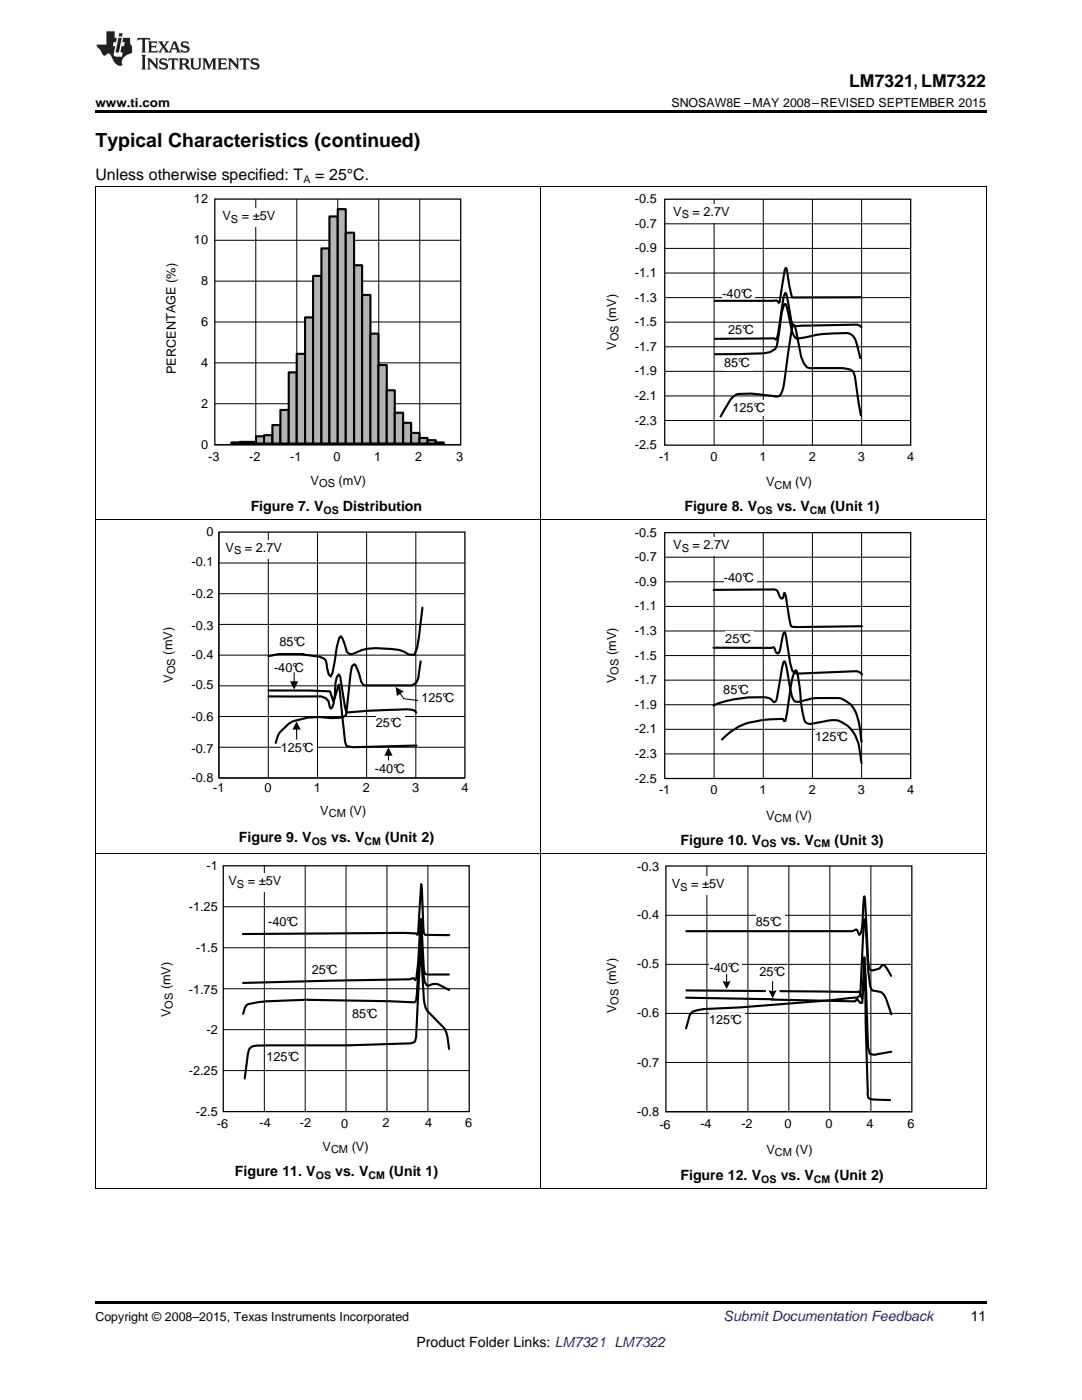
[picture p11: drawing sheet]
<svg xmlns="http://www.w3.org/2000/svg" width="216mm" height="279mm" viewBox="0 0 216 279" stroke-linecap="round" stroke-linejoin="round" font-family="sans-serif">
<path d="M19 259.7h177.8v.5h-177.8z" fill="#000"/>
<path d="M19.1 170.3v67M107.9 170.3v67M141 172.8v49.1M149.2 172.8v49.1M157.4 172.8v49.1M165.6 172.8v49.1M173.8 172.8v49.1M196.8 170.3v67M19 237.2h177.8M132.9 221.8h49" fill="none" stroke="#000" stroke-width=".2"/>
<path d="M136.9 199.1l17.3 .3M136.9 185.8h33.1l.8-.3 .2 .1 .5 .9a4.2 4.2 0 0 0 .6-2.7l.4-4.9 .7 12.8 .2 1.3 .3 .6a2.24 2.24 0 0 0 2.4-1h.3l.2 .2 1.2 2M137 197.7l33.7 .3 .8-.1 .6 1.4 .4-4.8 .7 24.5 .4 .3 .7 .1 3.3 .2M154 199.5l16.7 .3 .3-.5 .6 .8h.5l.4-9.1 .2 4.2 .5 13.9 .4 1.2 .8 .2 3.5-.6M177.9 202.4l-1-2.8a2.04 2.04 0 0 0-1.7-1.7l-1.2-.2-.4-.9-.4-3.2-.5-9-.2-1.1-.8 14.4-.1 .7-.6 .5a442.2 442.2 0 0 1-30.5 2.3l-2.3 .5-.5 .6-.8 2.7" fill="none" stroke="#000" stroke-width=".42"/>
<path d="M132.9 172.8h49v49.1h-49z" fill="none" stroke="#000" stroke-width=".25"/>
<g fill="#fff">
<path d="M151.5 192.5h5.7v3.1h-5.7z" fill-rule="evenodd"/>
<path d="M153 197.6h2.4v.8h-2.4z" fill-rule="evenodd"/>
</g>
<path d="M153 197.6h2.4v.8h-2.4z" fill="none" stroke="#fff" stroke-width=".3"/>
<path d="M154.2 195.9v2.1" fill="none" stroke="#000" stroke-width=".21"/>
<path d="M153.3 197.6a1.84 1.84 0 0 0 1.7 0l-.8 1.6z" fill-rule="evenodd" fill="#000"/>
<path d="M134 174.9h10.6v3.6h-10.6z" fill-rule="evenodd" fill="#fff"/>
<path d="M132.9 192.5h49M132.9 182.7h49M132.9 212h49M132.9 202.2h49" fill="none" stroke="#000" stroke-width=".2"/>
<g fill="#fff">
<path d="M150.8 182.5h5.7v3.1h-5.7z" fill-rule="evenodd"/>
<path d="M141.5 202.2h7.1v3h-7.1z" fill-rule="evenodd"/>
<path d="M141.6 191.7h6.5v3.1h-6.5z" fill-rule="evenodd"/>
</g>
<path d="M145 194.4v1.7" fill="none" stroke="#000" stroke-width=".21"/>
<path d="M144.2 195.7a1.84 1.84 0 0 0 1.6 0l-.8 1.7z" fill-rule="evenodd" fill="#000"/>
<path d="M48.4 186.4l32.4-.2 2.3 .1 .1 .2h.2l.6-10.1 .6 9.8 .2 .4h4.8M89.6 194.5h-4.3l-.5-.1-.2-.9-.6-10.1-.1 1-.4 7.6-.4 3.3-.2 .3-.4-.4-.7 .2-33.3 .8M89.6 197.6l-1.4-.8a2.3 2.3 0 0 0-2.7 0l-.3-.1-.4-.6-.3-1.3-.5-8.3-.8 12-.3 1.5-22-.5-7.8 .3-3.5 .6-.4 .2-.4 .6-.3 1.1M89.6 209.3a6.4 6.4 0 0 0-1.3-4.4l-3-3.1-.4-.6-.3-1.9-.6-9.4-.4 6-.6 11-.2 .9-.3 .3-.6 .1-12.5 .4-18.2 .1a1.57 1.57 0 0 0-1.7 1.7l-.7 4.8" fill="none" stroke="#000" stroke-width=".42"/>
<path d="M44.6 172.8h49v49h-49z" fill="none" stroke="#000" stroke-width=".25"/>
<path d="M52.7 172.8v49M60.9 172.8v49M69 172.8v49M77.2 172.8v49M85.4 172.8v49" fill="none" stroke="#000" stroke-width=".2"/>
<path d="M45.6 174.3h10.5v3.6h-10.5z" fill-rule="evenodd" fill="#fff"/>
<path d="M44.6 197.3h49M44.6 189.1h49M44.6 181h49M44.6 205.5h49M44.6 213.7h49" fill="none" stroke="#000" stroke-width=".2"/>
<g fill="#fff">
<path d="M53.5 182.4h6.5v3.1h-6.5z" fill-rule="evenodd"/>
<path d="M62.2 192.1h5.7v3.1h-5.7z" fill-rule="evenodd"/>
<path d="M70.2 200.9h5.7v3h-5.7z" fill-rule="evenodd"/>
<path d="M53.2 209.4h7.1v3.1h-7.1z" fill-rule="evenodd"/>
</g>
<g fill="none" stroke="#000" stroke-width=".2">
<path d="M19.1 103.8v66.5M107.9 103.8v66.5M132.6 116.1h49.1M132.6 111.2h49.1M142.5 106.3v49.1M152.3 106.3v49.1M162.1 106.3v49.1M171.9 106.3v49.1M196.8 103.8v66.5M132.6 135.7h49.1M132.6 130.8h49.1M132.6 125.9h49.1"/>
<path d="M132.6 121h49.1M132.6 150.5h49.1M132.6 145.6h49.1M132.6 140.6h49.1M19 170.3h177.8"/>
</g>
<path d="M132.6 106.3h49.1v49.1h-49.1z" fill="none" stroke="#000" stroke-width=".25"/>
<g fill="#fff">
<path d="M144.5 113.9h6.5v3h-6.5z" fill-rule="evenodd"/>
<path d="M144.7 126h5.7v3.1h-5.7z" fill-rule="evenodd"/>
<path d="M144.3 136.2h5.7v3h-5.7z" fill-rule="evenodd"/>
<path d="M162.7 145.5h7.1v3h-7.1z" fill-rule="evenodd"/>
<path d="M134.3 107.3h11.3v3.6h-11.3z" fill-rule="evenodd"/>
</g>
<path d="M142.4 117.7l12.1-.1a.78 .78 0 0 1 .8 .7l.6 1.1 .3-.1 .3-1a3.2 3.2 0 0 1 .5 2.1l.7 4.3 .4 .4 13.9-.1M53.6 137.8l12.3 .2 .6 2 1.1-3.4 1.3 11.4 .2 .9 1.3 .2 12.7-.3M53.6 139h10.5l.9 .3 .5 .6 .5 1.5 .3-.2 .2-.7 .3-1.7 .1-2.5 .3-1.2 .4-.5 .3 .5 1.2 7.1 1.1-.1a118.3 118.3 0 0 1 12-.5l.5 .2 .3 .4M60.6 130.5h-5l-2 .5M83.9 132l-.5 3.4-.4 .9-.8 .5h-9.6l-.5-.7-.5-1.8-.6-1.5-.3-.2-.5 .4-.3 1.5-.8 8.1-.6 .5-2.5 .2a12.9 12.9 0 0 0-8.4 1.1l-1.8 1.8-.8 2.1M84.3 121.3l-1.1 8-.5 1.4-1.2-.1-.9-.6a17.7 17.7 0 0 0-8.4-.3l-1.9 .8h-.5l-.6-.4-.8-2.6-.4-.5-.3 .3-.5 1.9-.8 5.1-.4 .7-.4-.4-.4-1.4a1.74 1.74 0 0 0-1.5-2.2l-3.4-.4M142.4 129.3h11.5l.4-.1 .4 .6a.59 .59 0 0 0 .6 .6 3.5 3.5 0 0 0 .7-2.4l.2-1.2 .2-.5 .2-.1 1 6.1 .5 1.5 .7 .6 12.1-.4 .7 .2 .4 .4M142.4 140.8a22.1 22.1 0 0 1 11-1.5l.4 .2 .6 .6h.3l.2-.3 1.1-6.3 .3-1.2 .2-.3 .3 .5 .2 .9 .7 4a3.4 3.4 0 0 0 1 2.6h.9a13.7 13.7 0 0 1 6-.7 4.6 4.6 0 0 1 5.3 3.3l.5 1.6 .5 3.8M144.1 147.6a11.7 11.7 0 0 1 8-3.9l4-.2 .4 .4 .2-.1 1.1-7.1a5.2 5.2 0 0 1 1-2.9h.1a13.2 13.2 0 0 1 .8 4.5l.1 1.8 .7 3.6a1.16 1.16 0 0 0 1.2 .8 18.4 18.4 0 0 1 5-.8 6.1 6.1 0 0 1 4.7 5.2l.5 3.4" fill="none" stroke="#000" stroke-width=".42"/>
<path d="M43.7 106.2h49.1v49.1h-49.1z" fill="none" stroke="#000" stroke-width=".25"/>
<path d="M43.7 106.2v49.1" fill="none" stroke="#000" stroke-width=".2"/>
<g fill="#fff">
<path d="M55.8 126.6h5.6v3.1h-5.6z" fill-rule="evenodd"/>
<path d="M74.8 152h6.5v3.1h-6.5z" fill-rule="evenodd"/>
</g>
<path d="M59.2 145.4v2.1" fill="none" stroke="#000" stroke-width=".21"/>
<path d="M59.2 144l.8 1.6h-1.6z" fill="#000"/>
<path d="M54.7 131.8h6.5v3h-6.5z" fill-rule="evenodd" fill="#fff"/>
<path d="M58.7 134.2v2M77.5 150.6v1.1" fill="none" stroke="#000" stroke-width=".21"/>
<path d="M57.9 136h1.6l-.8 1.6zM77.5 149.2l.8 1.6h-1.6z" fill="#000"/>
<path d="M84.1 137.8h7.1v3h-7.1z" fill-rule="evenodd" fill="#fff"/>
<path d="M79.8 138.3l.8 1.1 2.8 .4" fill="none" stroke="#000" stroke-width=".21"/>
<path d="M78.9 137.1l1.7 .9-1.4 .9z" fill="#000"/>
<path d="M43.7 118.5h49.1M43.7 112.4h49.1M53.5 106.2v49.1M63.3 106.2v49.1M73.2 106.2v49.1M83 106.2v49.1M43.7 136.9h49.1M43.7 130.7h49.1M43.7 124.6h49.1M43.7 155.3h49.1M43.7 149.1h49.1M43.7 143h49.1" fill="none" stroke="#000" stroke-width=".2"/>
<g fill="#fff">
<path d="M75 142.7h5.7v3.1h-5.7z" fill-rule="evenodd"/>
<path d="M56 147.7h7.1v3.1h-7.1z" fill-rule="evenodd"/>
<path d="M45 107.8h11.3v3.6h-11.3z" fill-rule="evenodd"/>
</g>
<g fill="none" stroke="#000" stroke-width=".2">
<path d="M19.1 37.2v66.6M51 39.7v49.1M59.2 39.7v49.1M67.4 39.7v49.1M75.6 39.7v49.1M83.8 39.7v49.1M107.9 37.2v66.6M196.8 37.2v66.6M42.9 56.1h49M42.9 48h49M42.9 72.4h49M42.9 64.3h49"/>
<path d="M42.9 88.7h49M42.9 80.6h49M19 103.7h177.8"/>
</g>
<path d="M42.9 39.7h49v49.1h-49z" fill="none" stroke="#000" stroke-width=".25"/>
<path d="M46.2 88.3h1.6v.2h-1.6z" fill-rule="evenodd" fill="#b3b3b3"/>
<path d="M46.2 88.3h1.6v.2h-1.6z" fill="none" stroke="#000" stroke-width=".42"/>
<path d="M47.8 88.2h1.6v.3h-1.6z" fill-rule="evenodd" fill="#b3b3b3"/>
<path d="M47.8 88.2h1.6v.3h-1.6z" fill="none" stroke="#000" stroke-width=".42"/>
<path d="M49.4 88.2h1.7v.3h-1.7z" fill-rule="evenodd" fill="#b3b3b3"/>
<path d="M49.4 88.2h1.7v.3h-1.7z" fill="none" stroke="#000" stroke-width=".42"/>
<path d="M51.1 87.1h1.6v1.4h-1.6z" fill-rule="evenodd" fill="#b3b3b3"/>
<path d="M51.1 87.1h1.6v1.4h-1.6z" fill="none" stroke="#000" stroke-width=".42"/>
<path d="M52.7 86.8h1.7v1.7h-1.7z" fill-rule="evenodd" fill="#b3b3b3"/>
<path d="M52.7 86.8h1.7v1.7h-1.7z" fill="none" stroke="#000" stroke-width=".42"/>
<path d="M54.4 84.8h1.6v3.7h-1.6z" fill-rule="evenodd" fill="#b3b3b3"/>
<path d="M54.4 84.8h1.6v3.7h-1.6z" fill="none" stroke="#000" stroke-width=".42"/>
<path d="M56 81.8h1.6v6.7h-1.6z" fill-rule="evenodd" fill="#b3b3b3"/>
<path d="M56 81.8h1.6v6.7h-1.6z" fill="none" stroke="#000" stroke-width=".42"/>
<path d="M57.6 74.3h1.6v14.2h-1.6z" fill-rule="evenodd" fill="#b3b3b3"/>
<path d="M57.6 74.3h1.6v14.2h-1.6z" fill="none" stroke="#000" stroke-width=".42"/>
<path d="M59.2 70.6h1.7v17.9h-1.7z" fill-rule="evenodd" fill="#b3b3b3"/>
<path d="M59.2 70.6h1.7v17.9h-1.7z" fill="none" stroke="#000" stroke-width=".42"/>
<path d="M60.9 63.3h1.6v25.2h-1.6z" fill-rule="evenodd" fill="#b3b3b3"/>
<path d="M60.9 63.3h1.6v25.2h-1.6z" fill="none" stroke="#000" stroke-width=".42"/>
<path d="M62.5 55.1h1.6v33.4h-1.6z" fill-rule="evenodd" fill="#b3b3b3"/>
<path d="M62.5 55.1h1.6v33.4h-1.6z" fill="none" stroke="#000" stroke-width=".42"/>
<path d="M64.1 49.6h1.6v38.9h-1.6z" fill-rule="evenodd" fill="#b3b3b3"/>
<path d="M64.1 49.6h1.6v38.9h-1.6z" fill="none" stroke="#000" stroke-width=".42"/>
<path d="M65.7 43.2h1.7v45.3h-1.7z" fill-rule="evenodd" fill="#b3b3b3"/>
<path d="M65.7 43.2h1.7v45.3h-1.7z" fill="none" stroke="#000" stroke-width=".42"/>
<path d="M67.4 41.7h1.6v46.8h-1.6z" fill-rule="evenodd" fill="#b3b3b3"/>
<path d="M67.4 41.7h1.6v46.8h-1.6z" fill="none" stroke="#000" stroke-width=".42"/>
<path d="M69 46.4h1.7v42.1h-1.7z" fill-rule="evenodd" fill="#b3b3b3"/>
<path d="M69 46.4h1.7v42.1h-1.7z" fill="none" stroke="#000" stroke-width=".42"/>
<path d="M70.7 52.9h1.6v35.6h-1.6z" fill-rule="evenodd" fill="#b3b3b3"/>
<path d="M70.7 52.9h1.6v35.6h-1.6z" fill="none" stroke="#000" stroke-width=".42"/>
<path d="M72.3 58.9h1.6v29.6h-1.6z" fill-rule="evenodd" fill="#b3b3b3"/>
<path d="M72.3 58.9h1.6v29.6h-1.6z" fill="none" stroke="#000" stroke-width=".42"/>
<path d="M73.9 66.6h1.6v21.9h-1.6z" fill-rule="evenodd" fill="#b3b3b3"/>
<path d="M73.9 66.6h1.6v21.9h-1.6z" fill="none" stroke="#000" stroke-width=".42"/>
<path d="M75.5 72.9h1.7v15.6h-1.7z" fill-rule="evenodd" fill="#b3b3b3"/>
<path d="M75.5 72.9h1.7v15.6h-1.7z" fill="none" stroke="#000" stroke-width=".42"/>
<path d="M77.2 77.9h1.6v10.6h-1.6z" fill-rule="evenodd" fill="#b3b3b3"/>
<path d="M77.2 77.9h1.6v10.6h-1.6z" fill="none" stroke="#000" stroke-width=".42"/>
<path d="M78.8 82.4h1.6v6.1h-1.6z" fill-rule="evenodd" fill="#b3b3b3"/>
<path d="M78.8 82.4h1.6v6.1h-1.6z" fill="none" stroke="#000" stroke-width=".42"/>
<path d="M80.4 84.4h1.6v4.1h-1.6z" fill-rule="evenodd" fill="#b3b3b3"/>
<path d="M80.4 84.4h1.6v4.1h-1.6z" fill="none" stroke="#000" stroke-width=".42"/>
<path d="M82 86.4h1.7v2.1h-1.7z" fill-rule="evenodd" fill="#b3b3b3"/>
<path d="M82 86.4h1.7v2.1h-1.7z" fill="none" stroke="#000" stroke-width=".42"/>
<path d="M83.7 87.4h1.6v1.1h-1.6z" fill-rule="evenodd" fill="#b3b3b3"/>
<path d="M83.7 87.4h1.6v1.1h-1.6z" fill="none" stroke="#000" stroke-width=".42"/>
<path d="M85.3 87.9h1.7v.6h-1.7z" fill-rule="evenodd" fill="#b3b3b3"/>
<path d="M85.3 87.9h1.7v.6h-1.7z" fill="none" stroke="#000" stroke-width=".42"/>
<path d="M87 88.3h1.6v.2h-1.6z" fill-rule="evenodd" fill="#b3b3b3"/>
<path d="M87 88.3h1.6v.2h-1.6z" fill="none" stroke="#000" stroke-width=".42"/>
<path d="M44.4 41.6h10.5v3.6h-10.5z" fill-rule="evenodd" fill="#fff"/>
<g fill="none" stroke="#000" stroke-width=".2">
<path d="M142.5 39.8v49M152.3 39.8v49M162.1 39.8v49M171.9 39.8v49M132.6 59.4h49.1M132.6 54.5h49.1M132.6 49.6h49.1M132.6 44.7h49.1M132.6 79h49.1M132.6 74.1h49.1M132.6 69.2h49.1M132.6 64.3h49.1"/>
<path d="M132.6 83.9h49.1"/>
</g>
<path d="M132.6 39.8h49.1v49h-49.1z" fill="none" stroke="#000" stroke-width=".25"/>
<g fill="#fff">
<path d="M144.1 57.2h6.6v3h-6.6z" fill-rule="evenodd"/>
<path d="M145.3 64.4h5.7v3.1h-5.7z" fill-rule="evenodd"/>
<path d="M144.5 71h5.7v3h-5.7z" fill-rule="evenodd"/>
<path d="M146.2 79.8h7v3.1h-7z" fill-rule="evenodd"/>
<path d="M134.3 40.7h11.3v3.6h-11.3z" fill-rule="evenodd"/>
</g>
<path d="M171.9 59.3l-13.9 .1-1-5.4-.1-.5h-.1l-.3 .5-.9 6.2-.2 .3-.4-.5h-12.4M142.7 70.7l9.7-.2a2.7 2.7 0 0 0 2.6-1.6l1-6.6 .4-1.3 .3-.3 .2 .2 .8 3.8a3.4 3.4 0 0 0 1.3 2.9l1.7-.3a24.6 24.6 0 0 1 8.9-.7l.6 .4 .5 .7 1 3.8M171.9 65.3l-.9-.5-12.6 .3-.3-.3-.2-.8-.9-4.8-.3-.7-.4 1.3-1 6.8-.3 1.1h-.3l-.2-.2-11.8 .1M171.8 82.9l-1.2-7.8-.3-.9-.6-.4-1.7-.3h-6.4l-.5-.2-.7-.8-.5-1.3-1.1-5.3-.3-.9-.2-.2-.2 .1-.3 2.1-1.3 8.9a4.3 4.3 0 0 1-1.1 3.1l-.5 .2a21 21 0 0 0-8.1-.4l-1.1 1-1.9 3.3" fill="none" stroke="#000" stroke-width=".42"/>
<path d="M19 37.2h177.8" fill="none" stroke="#000" stroke-width=".2"/>
<path d="M19 22h177.8v.5h-177.8z" fill="#000"/>
<g fill="#231f20">
<path d="M27.5 7.6l-.1 .5 .4-.2h.6v.1v2.1l-.2 .4h1l-.3-.4v-2.1l.1-.1h.5l.5 .2-.2-.5zM29.5 8.3l.2 .3v1.5l-.2 .4h1.8l.2-.6a1.04 1.04 0 0 1-1.3 .2v-.7h.6l.3 .2v-.6l-.3 .2h-.6v-.6l.8-.1 .4 .3-.2-.5zM31.5 8.3l.9 1.1-.9 1.1h.8l-.2-.2 .5-.7 .4 .7-.2 .2h1.5l-.1-.2 .1-.4h.9l.1 .4-.2 .2h1l-.3-.3-.7-1.9h-.5l-.9 2-.8-1 .9-1h-.8l.1 .3-.3 .5-.4-.6 .2-.2zM34.7 8.6l.4 1h-.7zM36.3 8.4a.63 .63 0 0 0-.2 .7 .63 .63 0 0 0 .6 .4l.6 .2 .1 .2a.75 .75 0 0 1-.7 .4 .75 .75 0 0 1-.6-.5l.1 .7 .1-.1a1.11 1.11 0 0 0 1.5-.6 1.13 1.13 0 0 0-1.2-.8l-.1-.4a1.04 1.04 0 0 1 1.2 .2l-.2-.5-.1 .1-.5-.2zM28.2 10.9l.2 .4v2.2l-.2 .4h1l-.3-.4v-2.2l.3-.4zM29.3 11.6l.3 .4v1.5l-.3 .4h.8l-.2-.4v-1.3l1.5 1.7v-1.9l.2-.4h-.7l.2 .4v.9l-1.1-1.3zM32 11.8a.62 .62 0 0 0-.2 .7 .62 .62 0 0 0 .6 .4l.6 .1 .1 .3a.76 .76 0 0 1-.7 .3 .76 .76 0 0 1-.6-.4l.1 .7 .1-.1a1.11 1.11 0 0 0 1.5-.6 1.13 1.13 0 0 0-1.2-.8l-.1-.4a1.04 1.04 0 0 1 1.2 .2l-.2-.6-.1 .1-.5-.1zM33.7 11.6l-.2 .6a.61 .61 0 0 1 .8-.3v1.6l-.2 .4h.9l-.2-.4v-1.6a.63 .63 0 0 1 .8 .3l-.2-.6zM35.6 11.6l.3 .4v1.5l-.3 .4h1l-.2-.2v-.8l.5 .2a.76 .76 0 0 0 1.2 .7l-1-1a.58 .58 0 0 0 .6-.5 .58 .58 0 0 0-.5-.6zM36.4 11.9h.1a.45 .45 0 0 1 .5 .1 .45 .45 0 0 1 .1 .5l-.7 .2zM37.9 11.6l.2 .2a2.17 2.17 0 0 0 .3 1.9 .99 .99 0 0 0 1.6-.6v-1.1l.2-.4h-.7l.2 .2a1.92 1.92 0 0 1-.2 1.8 .6 .6 0 0 1-.9-.5v-1.1l.2-.4zM40.4 11.6l.2 .4v1.5l-.2 .4h.7l-.2-.4v-1.4l.8 1.8 .8-1.8v1.4l-.2 .4h.9l-.2-.4v-1.5l.2-.4h-.8l-.6 1.5-.6-1.5zM43.4 11.6l.2 .4v1.5l-.2 .4h1.8l.2-.6a1.04 1.04 0 0 1-1.3 .1v-.6h.5l.4 .2v-.6l-.4 .2h-.5v-.7h.8l.3 .3-.1-.6zM45.5 11.6l.2 .4v1.5l-.2 .4h.7l-.2-.4v-1.3l1.5 1.7v-1.9l.2-.4h-.7l.2 .4v.9l-1.1-1.3zM47.9 11.6l-.1 .6a.61 .61 0 0 1 .8-.3v1.6l-.3 .4h1l-.3-.4 .1-1.6a.63 .63 0 0 1 .7 .3l-.1-.6zM50.2 11.8a.62 .62 0 0 0-.2 .7 .62 .62 0 0 0 .6 .4l.6 .1 .2 .3a.76 .76 0 0 1-.8 .3 .76 .76 0 0 1-.6-.4l.1 .7 .2-.1a1.11 1.11 0 0 0 1.5-.6 1.13 1.13 0 0 0-1.3-.8l-.1-.4a1.04 1.04 0 0 1 1.2 .2l-.1-.6-.2 .1-.5-.1z"/>
<path d="M21.2 6.3v2.6h-1.9l.1 .4 .7 .9a.91 .91 0 0 0 1 .8 .56 .56 0 0 1 .5-.3 .56 .56 0 0 1 .5 .3l.4 .8a1.53 1.53 0 0 0 1.9 1.2 1.54 1.54 0 0 1 1-2.1l.9-.3v-1.4a1.52 1.52 0 0 1-.3-1.6h-1.4l-.2 .8h.5l-.2 .8h-.4l-.2 1v.2l.4 .1-.2 .8a1.93 1.93 0 0 1-1.6-.3l.3-1.8h-.5l.2-.8h.4l.2-.8h-.4v-1.3zM23.6 7.6l-.6 2.9h.7l.6-2.9zM23.8 6.6l-.1 .7h.6l.2-.7z"/>
</g>
<text font-size="3.9" x="19" y="29.3">Typical Characteristics (continued)</text>
<text font-size="3.5" x="169.4" y="17.3">LM7321, LM7322</text>
<g font-size="3.2">
<text x="19" y="36">Unless otherwise specified: T</text>
<text x="62.9" y="36">= 25°C.</text>
</g>
<g font-size="2.8">
<text x="50" y="102">Figure 7. V</text>
<text x="68.4" y="102">Distribution</text>
<text x="136.6" y="102">Figure 8. V</text>
<text x="155" y="102">vs. V</text>
<text x="165.7" y="102">(Unit 1)</text>
<text x="47.7" y="168.1">Figure 9. V</text>
<text x="66.1" y="168.1">vs. V</text>
<text x="76.8" y="168.1">(Unit 2)</text>
<text x="135.8" y="168.6">Figure 10. V</text>
<text x="155.8" y="168.6">vs. V</text>
<text x="166.5" y="168.6">(Unit 3)</text>
<text x="46.9" y="234.7">Figure 11. V</text>
<text x="66.9" y="234.7">vs. V</text>
<text x="77.6" y="234.7">(Unit 1)</text>
<text x="135.8" y="235.5">Figure 12. V</text>
<text x="155.8" y="235.5">vs. V</text>
<text x="166.5" y="235.5">(Unit 2)</text>
<text x="193.7" y="263.6">11</text>
<text x="83.1" y="268.9">Product Folder Links: LM7321 LM7322</text>
</g>
<text font-size="2.8" fill="#0000c8" x="144.4" y="263.6">Submit Documentation Feedback</text>
<g font-size="2.5">
<text x="19" y="21.4">www.ti.com</text>
<text x="134" y="21.4">SNOSAW8E –MAY 2008–REVISED SEPTEMBER 2015</text>
<text x="38.7" y="40.6">12</text>
<text x="126.7" y="40.6">-0.5</text>
<text x="44.4" y="44">V</text>
<text x="48.3" y="44">= ±5V</text>
<text x="126.7" y="45.5">-0.7</text>
<text x="134.3" y="43.1">V</text>
<text x="138.2" y="43.1">= 2.7V</text>
<text x="38.7" y="48.7">10</text>
<text x="126.7" y="50.4">-0.9</text>
<text x="40.1" y="56.9">8</text>
<text x="126.7" y="55.3">-1.1</text>
<text x="144.1" y="59.5">-40°C</text>
<text x="40.1" y="65.1">6</text>
<text x="122.9" y="64.2" transform="rotate(-90 122.9 64.2)">(mV)</text>
<text x="126.7" y="65.1">-1.5</text>
<text x="126.7" y="60.2">-1.3</text>
<text x="122.9" y="69.8" transform="rotate(-90 122.9 69.8)">V</text>
<text x="126.7" y="70">-1.7</text>
<text x="145.3" y="66.7">25°C</text>
<text x="35.1" y="74.7" transform="rotate(-90 35.1 74.7)">PERCENTAGE (%)</text>
<text x="40.1" y="73.3">4</text>
<text x="126.7" y="74.9">-1.9</text>
<text x="144.5" y="73.3">85°C</text>
<text x="40.1" y="81.4">2</text>
<text x="126.7" y="79.8">-2.1</text>
<text x="146.2" y="82.1">125°C</text>
<text x="40.1" y="89.6">0</text>
<text x="126.7" y="89.6">-2.5</text>
<text x="126.7" y="84.7">-2.3</text>
<text x="41.6" y="92.1">-3</text>
<text x="49.7" y="92">-2</text>
<text x="57.9" y="92">-1</text>
<text x="66.5" y="92">0</text>
<text x="74.7" y="92">1</text>
<text x="82.9" y="92">2</text>
<text x="91" y="92">3</text>
<text x="131.5" y="92">-1</text>
<text x="141.8" y="92">0</text>
<text x="151.6" y="92">1</text>
<text x="161.4" y="92">2</text>
<text x="171.2" y="92">3</text>
<text x="181" y="92">4</text>
<text x="62" y="96.7">V</text>
<text x="67.6" y="96.7">(mV)</text>
<text x="152.9" y="97">V</text>
<text x="158.7" y="97">(V)</text>
<text x="41.2" y="107">0</text>
<text x="126.7" y="107.1">-0.5</text>
<text x="38.2" y="113">-0.1</text>
<text x="45" y="110.2">V</text>
<text x="48.9" y="110.2">= 2.7V</text>
<text x="126.7" y="112">-0.7</text>
<text x="134.3" y="109.6">V</text>
<text x="138.2" y="109.6">= 2.7V</text>
<text x="38.2" y="119.3">-0.2</text>
<text x="126.7" y="116.9">-0.9</text>
<text x="144.5" y="116.2">-40°C</text>
<text x="38.2" y="125.7">-0.3</text>
<text x="126.7" y="121.8">-1.1</text>
<text x="34.5" y="130.6" transform="rotate(-90 34.5 130.6)">(mV)</text>
<text x="38.2" y="131.5">-0.4</text>
<text x="55.8" y="128.9">85°C</text>
<text x="122.9" y="130.7" transform="rotate(-90 122.9 130.7)">(mV)</text>
<text x="126.7" y="131.6">-1.5</text>
<text x="126.7" y="126.7">-1.3</text>
<text x="144.7" y="128.3">25°C</text>
<text x="34.5" y="136.2" transform="rotate(-90 34.5 136.2)">V</text>
<text x="38.2" y="137.5">-0.5</text>
<text x="54.7" y="134.1">-40°C</text>
<text x="122.9" y="136.3" transform="rotate(-90 122.9 136.3)">V</text>
<text x="126.7" y="136.6">-1.7</text>
<text x="38.2" y="143.9">-0.6</text>
<text x="84.1" y="140.1">125°C</text>
<text x="126.7" y="141.5">-1.9</text>
<text x="144.3" y="138.5">85°C</text>
<text x="75" y="145">25°C</text>
<text x="126.7" y="146.4">-2.1</text>
<text x="162.7" y="147.8">125°C</text>
<text x="38.2" y="150.2">-0.7</text>
<text x="56" y="150">125°C</text>
<text x="74.8" y="154.3">-40°C</text>
<text x="126.7" y="151.3">-2.3</text>
<text x="38.2" y="156.1">-0.8</text>
<text x="42.5" y="158.1">-1</text>
<text x="52.8" y="158.1">0</text>
<text x="62.6" y="158.1">1</text>
<text x="72.4" y="158.1">2</text>
<text x="82.2" y="158.1">3</text>
<text x="92.1" y="158.1">4</text>
<text x="126.7" y="156.2">-2.5</text>
<text x="131.5" y="158.5">-1</text>
<text x="141.8" y="158.5">0</text>
<text x="151.6" y="158.5">1</text>
<text x="161.4" y="158.5">2</text>
<text x="171.2" y="158.5">3</text>
<text x="181" y="158.5">4</text>
<text x="63.9" y="162.7">V</text>
<text x="69.7" y="162.7">(V)</text>
<text x="152.9" y="163.6">V</text>
<text x="158.7" y="163.6">(V)</text>
<text x="41.2" y="173.7">-1</text>
<text x="127.2" y="173.7">-0.3</text>
<text x="45.6" y="176.7">V</text>
<text x="49.5" y="176.7">= ±5V</text>
<text x="134" y="177.3">V</text>
<text x="137.9" y="177.3">= ±5V</text>
<text x="37.7" y="181.7">-1.25</text>
<text x="53.5" y="184.7">-40°C</text>
<text x="127.2" y="183.3">-0.4</text>
<text x="150.8" y="184.8">85°C</text>
<text x="39.1" y="190">-1.5</text>
<text x="34" y="197.5" transform="rotate(-90 34 197.5)">(mV)</text>
<text x="62.2" y="194.4">25°C</text>
<text x="122.9" y="196.7" transform="rotate(-90 122.9 196.7)">(mV)</text>
<text x="127.2" y="193.2">-0.5</text>
<text x="141.6" y="194">-40°C</text>
<text x="151.5" y="194.8">25°C</text>
<text x="34" y="203" transform="rotate(-90 34 203)">V</text>
<text x="37.7" y="198.3">-1.75</text>
<text x="70.2" y="203.2">85°C</text>
<text x="122.9" y="202.2" transform="rotate(-90 122.9 202.2)">V</text>
<text x="127.2" y="203">-0.6</text>
<text x="41.2" y="206.3">-2</text>
<text x="141.5" y="204.5">125°C</text>
<text x="37.7" y="214.5">-2.25</text>
<text x="53.2" y="211.7">125°C</text>
<text x="127.2" y="212.9">-0.7</text>
<text x="39.1" y="222.7">-2.5</text>
<text x="43.3" y="225">-6</text>
<text x="51.8" y="225">-4</text>
<text x="59.8" y="225">-2</text>
<text x="68" y="225.1">0</text>
<text x="76.3" y="225">2</text>
<text x="84.9" y="225">4</text>
<text x="92.8" y="225">6</text>
<text x="127.2" y="222.7">-0.8</text>
<text x="131.6" y="225.2">-6</text>
<text x="139.8" y="225.2">-4</text>
<text x="147.9" y="225.2">-2</text>
<text x="156.5" y="225.2">0</text>
<text x="164.7" y="225.2">0</text>
<text x="172.9" y="225.2">4</text>
<text x="181.1" y="225.2">6</text>
<text x="64.4" y="229.7">V</text>
<text x="70.2" y="229.7">(V)</text>
<text x="152.9" y="230.3">V</text>
<text x="158.8" y="230.3">(V)</text>
<text x="19" y="263.6">Copyright © 2008–2015, Texas Instruments Incorporated</text>
</g>
<g font-size="2.2">
<text x="46.1" y="44.4">S</text>
<text x="136" y="43.6">S</text>
<text x="123.4" y="68.1" transform="rotate(-90 123.4 68.1)">OS</text>
<text x="63.7" y="97.2">OS</text>
<text x="154.5" y="97.5">CM</text>
<text x="46.7" y="110.6">S</text>
<text x="136" y="110.1">S</text>
<text x="34.9" y="134.5" transform="rotate(-90 34.9 134.5)">OS</text>
<text x="123.4" y="134.6" transform="rotate(-90 123.4 134.6)">OS</text>
<text x="65.6" y="163.1">CM</text>
<text x="154.5" y="164">CM</text>
<text x="47.3" y="177.1">S</text>
<text x="135.7" y="177.7">S</text>
<text x="34.5" y="201.4" transform="rotate(-90 34.5 201.4)">OS</text>
<text x="123.4" y="200.5" transform="rotate(-90 123.4 200.5)">OS</text>
<text x="66.1" y="230.2">CM</text>
<text x="154.6" y="230.8">CM</text>
</g>
<g font-size="2.1">
<text x="60.5" y="36.6">A</text>
<text x="64.6" y="102.6">OS</text>
<text x="151.1" y="102.6">OS</text>
<text x="161.6" y="102.6">CM</text>
<text x="62.2" y="168.7">OS</text>
<text x="72.7" y="168.7">CM</text>
<text x="151.9" y="169.1">OS</text>
<text x="162.4" y="169.1">CM</text>
<text x="63" y="235.2">OS</text>
<text x="73.5" y="235.2">CM</text>
<text x="151.9" y="236.1">OS</text>
<text x="162.4" y="236.1">CM</text>
</g>
</svg>
